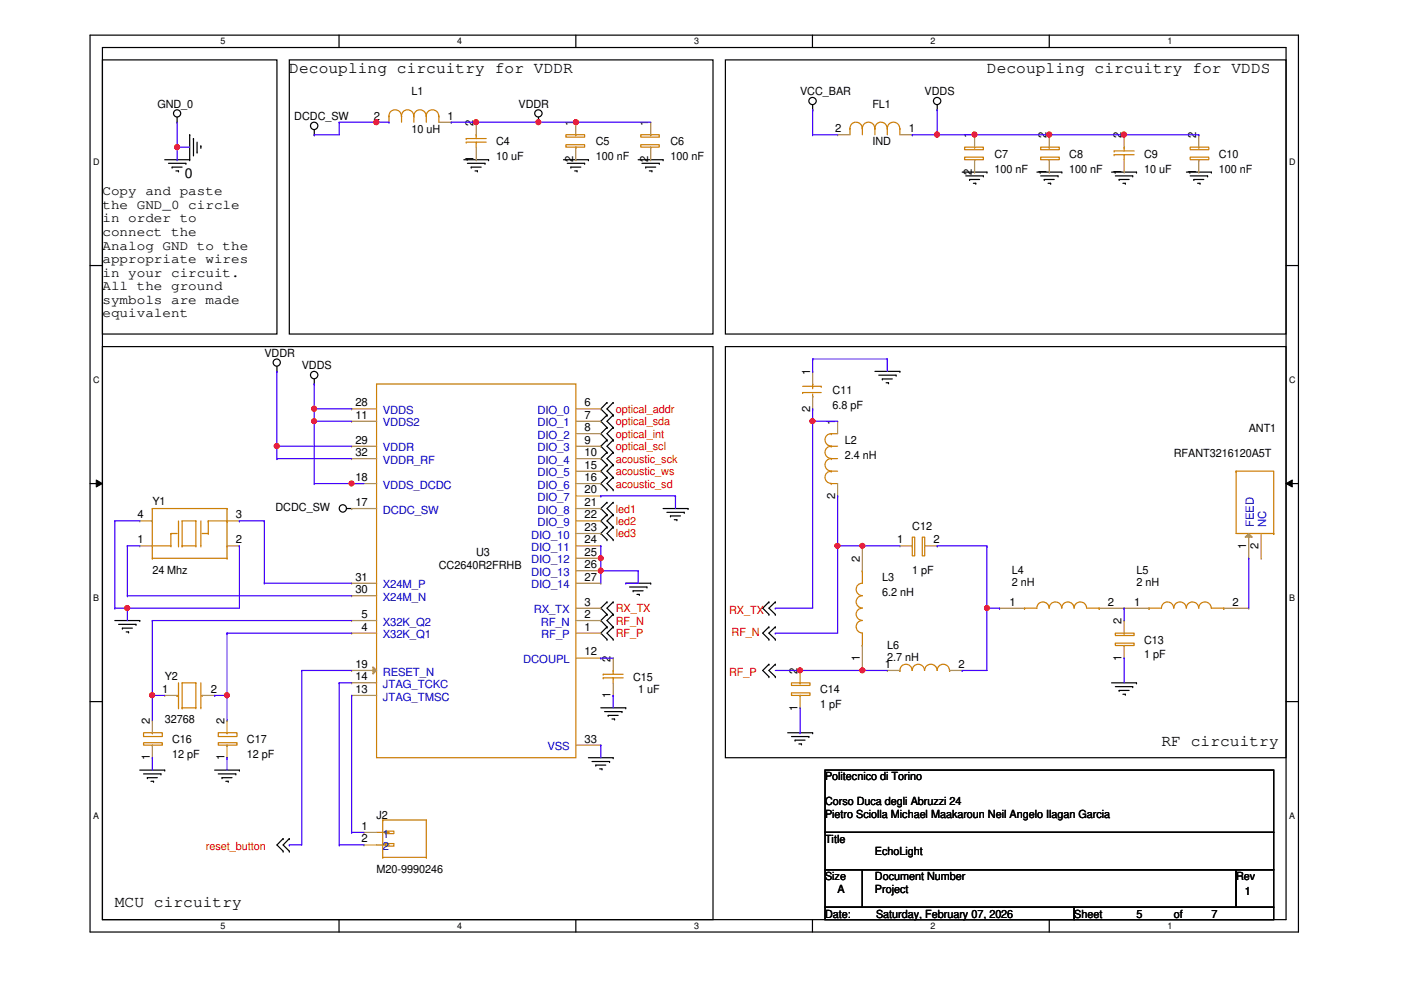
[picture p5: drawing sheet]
<svg xmlns="http://www.w3.org/2000/svg" width="297mm" height="210mm" viewBox="0 0 297 210" stroke-linecap="round" stroke-linejoin="round" font-family="sans-serif">
<path d="M19.1 7.5h256.2v190.1h-256.2zM21.7 10.1h251v184.9h-251z" fill="none" stroke="#000" stroke-width=".25"/>
<g fill="#fff">
<path d="M46.8 7.7h1v2.1h-1z"/>
<path d="M46.8 195.2h1v2.2h-1z"/>
</g>
<path d="M71.9 7.5v2.6M71.9 195v2.6" fill="none" stroke="#000" stroke-width=".25"/>
<g fill="#fff">
<path d="M96.9 7.7h1.1v2.1h-1.1z"/>
<path d="M96.9 195.2h1.1v2.2h-1.1z"/>
</g>
<path d="M122.1 7.5v2.6M122.1 195v2.6" fill="none" stroke="#000" stroke-width=".25"/>
<g fill="#fff">
<path d="M147.2 7.7h1v2.1h-1z"/>
<path d="M147.2 195.2h1v2.2h-1z"/>
</g>
<path d="M172.3 7.5v2.6M172.3 195v2.6" fill="none" stroke="#000" stroke-width=".25"/>
<g fill="#fff">
<path d="M197.3 7.7h1v2.1h-1z"/>
<path d="M197.3 195.2h1v2.2h-1z"/>
</g>
<path d="M222.5 7.5v2.6M222.5 195v2.6" fill="none" stroke="#000" stroke-width=".25"/>
<g fill="#fff">
<path d="M247.5 7.7h1v2.1h-1z"/>
<path d="M247.5 195.2h1v2.2h-1z"/>
<path d="M19.8 33.2h1.3v2.1h-1.3z"/>
<path d="M273.3 33.2h1.4v2.1h-1.4z"/>
<path d="M19.8 79.4h1.3v2.1h-1.3z"/>
<path d="M273.3 79.4h1.4v2.1h-1.4z"/>
</g>
<path d="M19.1 56.3h2.6M272.7 56.3h2.6" fill="none" stroke="#000" stroke-width=".25"/>
<g fill="#fff">
<path d="M19.8 125.6h1.2v2.2h-1.2z"/>
<path d="M273.3 125.6h1.3v2.2h-1.3z"/>
</g>
<path d="M19.1 102.5h2.6M272.7 102.5h2.6" fill="none" stroke="#000" stroke-width=".25"/>
<path d="M20.4 101.8l1.3 .7-1.3 .8zM272.7 102.5l1.3-.7v1.5z" fill="#000"/>
<path d="M20.4 101.8l1.3 .7-1.3 .8zM272.7 102.5l1.3-.7v1.5z" fill="none" stroke="#000" stroke-width=".21"/>
<g fill="#fff">
<path d="M19.8 171.9h1.2v2.1h-1.2z"/>
<path d="M273.3 171.9h1.3v2.1h-1.3z"/>
</g>
<g fill="none" stroke="#000" stroke-width=".25">
<path d="M21.7 12.7h37v58.1h-37zM61.3 12.7h89.9v58.1h-89.9zM153.8 12.7h118.9v58.1h-118.9zM34.9 33.9h5.3M35.7 34.6h3.7M36.5 35.4h.1M36.5 35.4h2.1M37.3 36.2h.5M37.5 25.9h.1M37.5 24.8v1.1M37.8 36.2h.1M39.4 34.6h.1"/>
<path d="M40.2 33.9h.1M40.2 28.6h.1M40.2 28.6v5.3M41 29.4h.1M41 29.4v3.7M41.8 32.3h.1M41.8 30.1v2.2M42.6 30.9h.1M42.6 30.9v.6M66.6 28.6h.1M66.6 27.5v1.1M98.3 33.9h5.3"/>
<path d="M99.1 34.6h3.7M99.9 35.4h.1M99.9 35.4h2.1M100.7 36.2h.5M101.2 36.2h.1M102.8 34.6h.1M103.6 33.9h.1M114.2 25.9h.1M114.2 24.8v1.1M119.5 33.9h5.3M120.3 34.6h3.7M121 35.4h.1"/>
<path d="M121 35.4h2.1M121.8 36.2h.5M122.3 36.2h.1M124 34.6h.1M124.8 33.9h.1M135.3 33.9h5.3M136.1 34.6h3.7M136.9 35.4h.1M136.9 35.4h2.1M137.7 36.2h.5M138.2 36.2h.1M139.8 34.6h.1"/>
<path d="M140.6 33.9h.1M172.3 23.3h.1M172.3 22.2v1.1M198.7 23.3h.1M198.7 22.2v1.1M204 36.5h5.3M204.8 37.3h3.7M205.6 38.1h.1M205.6 38.1h2.1M206.4 38.9h.5M206.9 38.9h.1M208.5 37.3h.1"/>
<path d="M209.3 36.5h.1M219.8 36.5h5.3M220.6 37.3h3.7M221.4 38.1h.1M221.4 38.1h2.1M222.2 38.9h.6M222.8 38.9h.1M224.3 37.3h.1M225.1 36.5h.1M235.7 36.5h5.3M236.5 37.3h3.7M237.3 38.1h.1"/>
<path d="M237.3 38.1h2.1M238.1 38.9h.5M238.6 38.9h.1M240.2 37.3h.1M241 36.5h.1M251.5 36.5h5.3M252.3 37.3h3.7M253.1 38.1h.1M253.1 38.1h2.1M253.9 38.9h.5M254.4 38.9h.1M256 37.3h.1"/>
<path d="M256.8 36.5h.1M21.7 73.5h129.5v121.5h-129.5zM58.7 78.7h.1M58.7 77.7v1M153.8 73.5h118.9v87.2h-118.9zM185.5 78.7h5.3M186.3 79.5h3.7M190 79.5h.1M190.8 78.7h.1M66.6 81.4h.1M66.6 80.3v1.1M128.7 95.9h.1"/>
<path d="M128.7 98.6h.1M128.7 93.3h.1M128.7 88h.1M128.7 90.6h.1M128.7 85.3h.1M128.7 95.9l-1.3 1.3 1.3 1.4M128.7 98.6l-1.3 1.3 1.3 1.3M128.7 93.3l-1.3 1.3 1.3 1.3M128.7 88l-1.3 1.3 1.3 1.3M128.7 90.6l-1.3 1.3 1.3 1.4M128.7 85.3l-1.3 1.4 1.3 1.3M130 98.6h.1"/>
<path d="M130 95.9h.1M130 93.3h.1M130 90.6h.1M130 88h.1M130 85.3h.1M130 95.9l-1.3 1.3 1.3 1.4M130 98.6l-1.3 1.3 1.3 1.3M130 93.3l-1.3 1.3 1.3 1.3M130 88l-1.3 1.3 1.3 1.3M130 90.6l-1.3 1.3 1.3 1.4M130 85.3l-1.3 1.4 1.3 1.3M187.1 80.3h.1"/>
<path d="M187.1 80.3h2.1M187.9 81.2h.5M188.4 81.2h.1M73.5 107.8h1M74.5 107.8h.1M128.7 101.2h.1M128.7 103.8h.1M128.7 106.5h.1M128.7 109.1h.1M128.7 111.8h.1M128.7 114.4h.1M128.7 101.2l-1.3 1.3 1.3 1.3"/>
<path d="M128.7 106.5l-1.3 1.3 1.3 1.3M128.7 109.1l-1.3 1.3 1.3 1.4M128.7 111.8l-1.3 1.3 1.3 1.3M130 103.8h.1M130 101.2h.1M130 109.1h.1M130 106.5h.1M130 111.8h.1M130 114.4h.1M130 101.2l-1.3 1.3 1.3 1.3M130 106.5l-1.3 1.3 1.3 1.3M130 109.1l-1.3 1.3 1.3 1.4"/>
<path d="M130 111.8l-1.3 1.3 1.3 1.3M140.6 107.8h5.3M141.4 108.6h3.7M142.2 109.4h.1M142.2 109.4h2.1M143 110.2h.5M143.5 110.2h.1M145.1 108.6h.1M145.9 107.8h.1M24.3 131.6h5.3M25.1 132.4h3.7M26 133.2h.1"/>
<path d="M26 133.2h2.1M26.8 134h.5M27.3 134h.1M28.8 132.4h.1M29.6 131.6h.1M128.7 127.6h.1M128.7 130.3h.1M128.7 132.9h.1M128.7 135.6h.1M128.7 127.6l-1.3 1.3 1.3 1.4M128.7 130.3l-1.3 1.3 1.3 1.3M128.7 132.9l-1.3 1.3 1.3 1.4"/>
<path d="M130 130.3h.1M130 127.6h.1M130 132.9h.1M130 135.6h.1M130 127.6l-1.3 1.3 1.3 1.4M130 130.3l-1.3 1.3 1.3 1.3M130 132.9l-1.3 1.3 1.3 1.4M132.7 123.7h5.3M133.5 124.5h3.7M134.2 125.3h.1M134.2 125.3h2.2M135 126h.6"/>
<path d="M135.6 126h.1M137.2 124.5h.1M138 123.7h.1M163 127.6h.1M163 130.3h.1M163 132.9h.1M163 135.6h.1M163 127.6l-1.3 1.3 1.3 1.4M163 132.9l-1.3 1.3 1.3 1.4M164.4 127.6h.1M164.4 130.3h.1M164.4 132.9h.1"/>
<path d="M164.4 135.6h.1M164.4 127.6l-1.4 1.3 1.4 1.4M164.4 132.9l-1.4 1.3 1.4 1.4M19.1 148.8h2.6M127.4 150.1h5.3M128.2 150.9h3.7M128.9 151.7h.1M128.9 151.7h2.2M129.8 152.4h.5M130.3 152.4h.1M131.9 150.9h.1M132.7 150.1h.1"/>
<path d="M163 140.8h.1M163 143.5h.1M163 140.8l-1.3 1.4 1.3 1.3M164.4 140.8h.1M164.4 143.5h.1M164.4 140.8l-1.4 1.4 1.4 1.3M167 155.4h5.3M167.8 156.2h3.7M168.6 156.9h.1M168.6 156.9h2.1M169.4 157.7h.5M169.9 157.7h.1"/>
<path d="M171.5 156.2h.1M172.3 155.4h.1M235.7 144.8h5.3M236.5 145.6h3.7M237.3 146.4h.1M237.3 146.4h2.1M238.1 147.2h.5M238.6 147.2h.1M240.2 145.6h.1M241 144.8h.1M272.7 148.8h2.6M29.6 163.3h5.3"/>
<path d="M30.4 164.1h3.7M31.2 164.9h.1M31.2 164.9h2.2M32 165.6h.6M32.6 165.6h.1M34.1 164.1h.1M34.9 163.3h.1M45.5 163.3h5.3M46.3 164.1h3.7M47.1 164.9h.1M47.1 164.9h2.1M47.9 165.6h.5"/>
<path d="M48.4 165.6h.1M50 164.1h.1M50.8 163.3h.1M60 177.8h.1M60 177.8l-1.3 1.4 1.3 1.3M61.3 177.8h.1M61.3 177.8l-1.3 1.4 1.3 1.3M124.8 160.7h5.2M125.5 161.5h3.7M126.3 162.2h.1M126.3 162.2h2.1M127.1 163h.5"/>
<path d="M127.6 163h.1M129.2 161.5h.1M130 160.7h.1M174.9 163.3h95.1v13.2h-95.1zM174.9 176.5h95.1v7.9h-95.1zM60 180.5h.1M61.3 180.5h.1M174.9 184.4h7.9v8h-7.9zM174.9 192.4h52.9v2.6h-52.9zM182.8 184.4h79.3v8h-79.3zM227.8 192.4h42.2v2.6h-42.2zM262.1 184.4h7.9v8h-7.9z"/>
<circle cx="37.6" cy="24" r=".76"/>
<circle cx="66.6" cy="26.7" r=".78"/>
<circle cx="114.2" cy="24" r=".77"/>
<circle cx="172.3" cy="21.4" r=".77"/>
<circle cx="198.7" cy="21.4" r=".77"/>
<circle cx="58.7" cy="76.9" r=".76"/>
<circle cx="66.6" cy="79.5" r=".78"/>
<circle cx="72.7" cy="107.8" r=".77"/>
</g>
<g fill="none" stroke="#cc8006" stroke-width=".25">
<path d="M82.5 24.6a1.31 1.31 0 0 1 1.3-1.3 1.31 1.31 0 0 1 1.3 1.3M82.5 24.6h.1M82.5 24.6v1.3M85.1 24.6a1.29 1.29 0 0 1 1.3-1.3 1.29 1.29 0 0 1 1.3 1.3M85.1 24.6h.1M85.1 24.6v1.3M87.8 24.6h.1M87.8 24.6a1.29 1.29 0 0 1 1.2-1.3 1.29 1.29 0 0 1 1.3 1.3M87.8 24.6v1.3M90.4 24.6a1.31 1.31 0 0 1 1.3-1.3 1.31 1.31 0 0 1 1.3 1.3M90.4 24.6h.1M90.4 24.6v1.3"/>
<path d="M93 24.6h.1M93 24.6v1.3M98.8 30.1h.1M98.8 29.4h.1M98.8 30.1h4.3M98.8 29.4h4.3M101 28.6h.1M101 30.1h.1M101 28.6v.8M101 30.1v1.1M120 28.6h4v.5h-4zM120 30.7h4v.5h-4z"/>
<path d="M122.1 31.2h.1M122.1 28.6h.1M180.2 27.3h.1M180.2 27.3v1.3M182.8 27.2a1.29 1.29 0 0 0-1.3-1.3 1.29 1.29 0 0 0-1.3 1.4M182.8 27.3h.1M182.8 27.3v1.3M185.5 27.2a1.31 1.31 0 0 0-1.4-1.3 1.31 1.31 0 0 0-1.3 1.4M185.5 27.3h.1M185.5 27.3v1.3M188.1 27.2a1.29 1.29 0 0 0-1.3-1.3 1.29 1.29 0 0 0-1.3 1.4M188.1 27.3h.1"/>
<path d="M188.1 27.3v1.3M190.8 27.2a1.31 1.31 0 0 0-1.4-1.3 1.31 1.31 0 0 0-1.3 1.4M190.8 27.3h.1M190.8 27.3v1.3M204.5 31.2h4v.5h-4zM204.5 33.3h4v.6h-4zM206.6 33.9h.1M206.6 31.2h.1M220.6 33.3h4v.6h-4zM220.6 31.2h4v.5h-4zM222.5 31.2h.1M222.5 33.9h.1"/>
<path d="M236.2 32.8h.1M236.2 32h.1M236.2 32.8h4.3M236.2 32h4.3M238.3 31.2h.1M238.3 32.8h.1M238.3 31.2v.8M238.3 32.8v1.1M252.3 33.3h4v.6h-4zM252.3 31.2h4v.5h-4zM254.2 31.2h.1M254.2 33.9h.1"/>
<path d="M176.2 97.2a1.31 1.31 0 0 0-1.3 1.4 1.31 1.31 0 0 0 1.3 1.3M176.2 99.9h.1M176.2 97.2h.1M176.2 91.9h.1M176.2 99.9a1.29 1.29 0 0 0-1.3 1.3 1.29 1.29 0 0 0 1.3 1.3M176.2 94.6a1.29 1.29 0 0 0-1.3 1.3 1.29 1.29 0 0 0 1.3 1.3M176.2 91.9a1.31 1.31 0 0 0-1.3 1.4 1.31 1.31 0 0 0 1.3 1.3M176.2 94.6h.1M176.2 99.9h1.4M176.2 97.2h1.4M176.2 91.9h1.4M176.2 94.6h1.4"/>
<path d="M262.1 99.9h.1M262.1 99.9v13.2h7.9M262.1 99.9h7.9v13.2M32.3 115.7h.1M32.3 118.4h.1M32.3 107.8h.1M32.3 110.4h.1M32.3 115.7h3.9M32.3 107.8v10.6M32.3 118.4h15.8M32.3 107.8h15.8M36.2 113.1h.1"/>
<path d="M36.2 115.7h.1M36.2 113.1h1.3M36.2 113.1v2.6M37.8 115.7h.1M37.8 110.4v5.3M38.6 115.7h.1M38.6 115.7h2.9M41.5 110.4h.1M41.5 115.7h.1M41.5 110.4h-2.9v5.3M41.5 110.4v5.3M42.6 115.7h.1"/>
<path d="M42.6 110.4v5.3M42.8 113.1h1.4M44.2 113.1h.1M44.2 110.4h.1M44.2 110.4h3.9M44.2 110.4v2.7M48.1 118.4h.1M48.1 110.4h.1M48.1 107.8h.1M48.1 115.7h.1M48.1 107.8v10.6M176.2 102.5h.1"/>
<path d="M176.2 102.5h1.4M270 113.1h.1M182.8 136.9h.1M182.8 121h.1M182.8 131.6a1.31 1.31 0 0 0-1.3 1.3 1.31 1.31 0 0 0 1.3 1.3M182.8 128.9a1.29 1.29 0 0 0-1.3 1.3 1.29 1.29 0 0 0 1.3 1.3M182.8 126.3a1.29 1.29 0 0 0-1.3 1.3 1.29 1.29 0 0 0 1.3 1.3M182.8 121v2.7a1.31 1.31 0 0 0-1.3 1.3 1.31 1.31 0 0 0 1.3 1.3M182.8 134.2v2.7M217.2 128.9h.1M217.2 128.9h2.6a1.29 1.29 0 0 1 1.3-1.3 1.29 1.29 0 0 1 1.3 1.3M222.5 128.9a1.31 1.31 0 0 1 1.3-1.3 1.31 1.31 0 0 1 1.3 1.3 1.31 1.31 0 0 1 1.3-1.3 1.31 1.31 0 0 1 1.3 1.3"/>
<path d="M227.8 128.9a1.31 1.31 0 0 1 1.3-1.3 1.31 1.31 0 0 1 1.3 1.3M230.4 128.9h2.6M233 128.9h.1M236.5 136.4h4v.5h-4zM236.5 134.2h4v.5h-4zM238.3 134.2h.1M238.3 136.9h.1M243.6 128.9h.1M243.6 128.9h2.7a1.29 1.29 0 0 1 1.2-1.3 1.29 1.29 0 0 1 1.3 1.3 1.33 1.33 0 0 1 1.4-1.3 1.33 1.33 0 0 1 1.3 1.3M251.5 128.9a1.29 1.29 0 0 1 1.3-1.3 1.29 1.29 0 0 1 1.3 1.3M254.2 128.9a1.31 1.31 0 0 1 1.3-1.3 1.31 1.31 0 0 1 1.3 1.3M256.8 128.9h2.7"/>
<path d="M259.5 128.9h.1M30.4 157.5h4v.5h-4zM30.4 155.4h4v.8h-4zM32.3 155.4h.1M32.3 158h.1M37.5 147.4h.1M37.8 150.1h.1M37.8 144.8v5.3M38.6 150.1h.1M38.6 150.1h2.9M41.5 144.8h.1M41.5 150.1h.1"/>
<path d="M41.5 144.8v5.3M41.5 144.8h-2.9v5.3M42.6 150.1h.1M42.6 144.8v5.3M42.8 147.4h.1M167.8 146.9h3.9v.5h-3.9zM167.8 144.8h3.9v.5h-3.9zM169.6 144.8h.1M169.6 147.4h.1M190.8 142.2h.1M190.8 142.2a1.29 1.29 0 0 1 1.3-1.4 1.29 1.29 0 0 1 1.3 1.4M193.4 142.2a1.29 1.29 0 0 1 1.3-1.4 1.29 1.29 0 0 1 1.3 1.4"/>
<path d="M196 142.2a1.31 1.31 0 0 1 1.4-1.4 1.31 1.31 0 0 1 1.3 1.4M198.7 142.2a1.29 1.29 0 0 1 1.3-1.4 1.29 1.29 0 0 1 1.3 1.4M201.3 142.2h.1M79.8 176.5h2.7M79.8 179.2h2.7M81.2 173.9h.1M81.2 173.9h9.2M81.2 173.9v7.9M81.7 176.2h1.8v.5h-1.8zM81.7 178.9h1.8v.5h-1.8zM82.5 176.5h.1M82.5 179.2h.1"/>
<path d="M90.4 173.9h.1M90.4 173.9v7.9M81.2 181.8h.1M81.2 181.8h9.2M90.4 181.8h.1"/>
</g>
<g fill="none" stroke="#a84" stroke-width=".25">
<path d="M79.8 25.9h.1M79.8 25.9h2.7M93 25.9h2.7M95.7 25.9h.1M101 33.9h.1M101 25.9h.1M101 25.9v2.7M101 31.2v2.7M122.1 25.9h.1M122.1 33.9h.1M122.1 25.9v2.7M122.1 31.2v2.7"/>
<path d="M177.6 28.6h.1M177.6 28.6h2.6M190.8 28.6h2.6M193.4 28.6h.1M206.6 28.6h.1M206.6 36.5h.1M206.6 28.6v2.6M206.6 33.9v2.6M222.5 36.5h.1M222.5 28.6h.1M222.5 28.6v2.6M222.5 33.9v2.6"/>
<path d="M238.3 36.5h.1M238.3 28.6h.1M238.3 28.6v2.6M238.3 33.9v2.6M254.2 36.5h.1M254.2 28.6h.1M254.2 28.6v2.6M254.2 33.9v2.6M177.6 89.3h.1M177.6 89.3v2.6M29.6 115.7h.1M29.6 110.4h.1"/>
<path d="M29.6 115.7h2.7M29.6 110.4h2.7M48.1 115.7h2.7M48.1 110.4h2.7M50.8 115.7h.1M50.8 110.4h.1M177.6 105.2h.1M177.6 102.5v2.7M182.8 115.7h.1M182.8 115.7v5.3M182.8 136.9v5.3M211.9 128.9h.1"/>
<path d="M211.9 128.9h5.3M233 128.9h10.6M238.3 128.9h.1M238.3 139.5h.1M238.3 131.6h.1M238.3 131.6v2.6M238.3 136.9v2.6M259.5 128.9h5.3M264.8 128.9h.1M32.3 152.7h.1M32.3 152.7v2.7M32.3 158v2.7"/>
<path d="M34.9 147.4h.1M34.9 147.4h2.6M42.8 147.4h2.7M45.5 147.4h.1M169.6 150.1h.1M169.6 142.2h.1M169.6 142.2v2.6M169.6 147.4v2.7M182.8 142.2h.1M188.1 142.2h.1M188.1 142.2h2.7M201.3 142.2h2.7"/>
<path d="M204 142.2h.1M32.3 160.7h.1M77.2 176.5h.1M77.2 179.2h.1M77.2 176.5h2.6M77.2 179.2h2.6"/>
</g>
<path d="M264.8 113.1l.7 .8h-1.5z" fill="#a84"/>
<g fill="none" stroke="#a84" stroke-width=".25">
<path d="M138 25.9h.1M138 33.9h.1M138 25.9v2.7M138 31.2v2.7M74.5 89.3h.1M74.5 89.3h5.3M122.1 86.7h5.3M122.1 89.3h5.3M122.1 91.9h5.3M122.1 94.6h5.3M122.1 97.2h5.3M122.1 99.9h5.3"/>
<path d="M127.4 86.7h.1M127.4 89.3h.1M127.4 91.9h.1M127.4 94.6h.1M127.4 97.2h.1M127.4 99.9h.1M74.5 107.8h.1M74.5 102.5h.1M74.5 102.5h5.3M74.5 107.8h5.3M122.1 102.5h5.3M127.4 102.5h.1"/>
<path d="M190.8 115.7h.1M190.8 115.7h2.6M196 115.7h2.7M198.7 115.7h.1M264.8 113.1l.7 .8h-1.5zM264.8 118.4h.1M264.8 113.1v5.3M267.4 118.4h.1M267.4 113.1v5.3M74.5 134.2h.1M74.5 131.6h.1M74.5 134.2h5.3"/>
<path d="M74.5 131.6h5.3M122.1 134.2h5.3M122.1 131.6h5.3M122.1 128.9h5.3M122.1 139.5h5.3M127.4 134.2h.1M127.4 131.6h.1M127.4 128.9h.1M127.4 139.5h.1M130 139.5h.1M130 139.5v2.7M48.1 152.7h.1"/>
<path d="M48.1 152.7v2.7M48.1 158v2.7M74.5 147.4h.1M74.5 144.8h.1M74.5 147.4h5.3M74.5 144.8h5.3M130 147.4h.1M130 144.8v2.6M48.1 160.7h.1"/>
</g>
<g fill="none" stroke="#cc8006" stroke-width=".25">
<path d="M135.8 28.6h4v.5h-4zM135.8 30.7h4v.5h-4zM138 31.2h.1M138 28.6h.1M79.8 81.4h42.3v79.3h-42.3zM193.4 113.9h.5v4h-.5zM193.4 115.7h.1M195.5 113.9h.5v4h-.5zM196 115.7h.1M46.3 157.5h3.9v.5h-3.9zM46.3 155.4h3.9v.8h-3.9zM48.1 155.4h.1"/>
<path d="M48.1 158h.1M127.9 143.7h.1M127.9 143h.1M127.9 143.7h4.2M127.9 143h4.2M130 142.2h.1M130 143.7h.1M130 142.2v.8M130 143.7v1.1"/>
</g>
<path d="M79.1 141.4l.7 .8-.7 .7z" fill="#a84"/>
<g fill="none" stroke="#a84" stroke-width=".25">
<path d="M172.3 78.7h.1M172.3 78.7v2.7M74.5 86.7h.1M74.5 94.6h.1M74.5 97.2h.1M74.5 86.7h5.3M74.5 94.6h5.3M74.5 97.2h5.3M172.3 86.7h.1M172.3 84v2.7M122.1 105.2h5.3M122.1 107.8h5.3"/>
<path d="M122.1 110.4h5.3M122.1 113.1h5.3M122.1 115.7h5.3M122.1 118.4h5.3M127.4 105.2h.1M127.4 107.8h.1M127.4 110.4h.1M127.4 113.1h.1M127.4 115.7h.1M127.4 118.4h.1M74.5 126.3h.1M74.5 123.7h.1"/>
<path d="M74.5 123.7h5.3M74.5 126.3h5.3M122.1 121h5.3M122.1 123.7h5.3M127.4 121h.1M127.4 123.7h.1M74.5 142.2h.1M74.5 142.2h5.3M79.1 141.4l.7 .8-.7 .7zM122.1 158h5.3M127.4 158h.1"/>
</g>
<path d="M170.2 83.2h.1M170.2 83.2h3.9M170.2 81.9h3.9M172.3 82.2h.1M172.3 84h.1M172.3 81.4h.1M172.3 81.4v.8M172.3 83.5v.5M174.1 81.9h.1" fill="none" stroke="#cc8006" stroke-width=".25"/>
<path d="M37.5 31.2h.1M37.5 25.9v5.3M58.7 78.7h.1M58.7 78.7v15.9" fill="none" stroke="#4200ff" stroke-width=".25"/>
<circle cx="58.7" cy="94.6" r=".51" fill="#f00"/>
<circle cx="58.7" cy="94.6" r=".51" fill="none" stroke="#f00" stroke-width=".25"/>
<path d="M66.6 81.4h.1M66.6 86.7h.1M66.6 81.4v7.9M66.6 86.7h7.9" fill="none" stroke="#4200ff" stroke-width=".25"/>
<circle cx="66.6" cy="86.7" r=".51" fill="#f00"/>
<circle cx="66.6" cy="86.7" r=".51" fill="none" stroke="#f00" stroke-width=".25"/>
<path d="M66.6 89.3h.1M66.6 89.3h7.9" fill="none" stroke="#4200ff" stroke-width=".25"/>
<circle cx="66.6" cy="89.3" r=".5" fill="#f00"/>
<circle cx="66.6" cy="89.3" r=".5" fill="none" stroke="#f00" stroke-width=".25"/>
<path d="M172.3 76.1h.1M172.3 76.1h15.8M58.7 94.6h.1M58.7 94.6h15.8M172.3 86.7h.1M172.3 86.7v2.6M177.6 115.7h.1M177.6 115.7h5.2" fill="none" stroke="#4200ff" stroke-width=".25"/>
<circle cx="182.8" cy="115.7" r=".5" fill="#f00"/>
<circle cx="182.8" cy="115.7" r=".5" fill="none" stroke="#f00" stroke-width=".25"/>
<path d="M177.6 115.7h.1M177.6 115.7v18.5" fill="none" stroke="#4200ff" stroke-width=".25"/>
<circle cx="177.6" cy="115.7" r=".5" fill="#f00"/>
<circle cx="177.6" cy="115.7" r=".5" fill="none" stroke="#f00" stroke-width=".25"/>
<path d="M198.7 115.7h.1M198.7 115.7h10.6M209.3 115.7h.1M209.3 115.7v13.2" fill="none" stroke="#4200ff" stroke-width=".25"/>
<circle cx="209.3" cy="128.9" r=".5" fill="#f00"/>
<circle cx="209.3" cy="128.9" r=".5" fill="none" stroke="#f00" stroke-width=".25"/>
<path d="M127.4 139.5h.1M127.4 139.5h2.6M238.3 139.5h.1M238.3 139.5v5.3M32.3 147.4h.1M32.3 147.4v5.3M127.4 158h.1M127.4 158v2.7M130 147.4h.1M130 147.4v2.7M204 142.2h.1M204 142.2h5.3" fill="none" stroke="#4200ff" stroke-width=".25"/>
<circle cx="32.3" cy="147.4" r=".51" fill="#f00"/>
<circle cx="32.3" cy="147.4" r=".51" fill="none" stroke="#f00" stroke-width=".25"/>
<path d="M32.3 147.4h.1M32.3 147.4h2.6M45.5 147.4h.1M45.5 147.4h2.6M48.1 147.4h.1M48.1 147.4v5.3" fill="none" stroke="#4200ff" stroke-width=".25"/>
<circle cx="48.1" cy="147.4" r=".5" fill="#f00"/>
<circle cx="48.1" cy="147.4" r=".5" fill="none" stroke="#f00" stroke-width=".25"/>
<g fill="none" stroke="#4200ff" stroke-width=".25">
<path d="M172.3 23.3h.1M172.3 28.6h.1M172.3 23.3v5.3M172.3 28.6h5.3M193.4 28.6h.1M198.7 23.3h.1M198.7 23.3v5.3h-5.3M24.3 110.4h.1M24.3 110.4h5.3M24.3 110.4v18.5M27 115.7h.1M27 115.7h2.6"/>
<path d="M50.8 110.4h.1M50.8 110.4h5.2M32.3 160.7h.1M32.3 160.7v2.6M48.1 160.7h.1M48.1 160.7v2.6"/>
</g>
<circle cx="198.7" cy="28.5" r=".51" fill="#f00"/>
<circle cx="198.7" cy="28.5" r=".51" fill="none" stroke="#f00" stroke-width=".25"/>
<path d="M198.7 28.6h.1M198.7 28.6h23.8M206.6 28.6h.1" fill="none" stroke="#4200ff" stroke-width=".25"/>
<circle cx="222.5" cy="28.5" r=".51" fill="#f00"/>
<circle cx="222.5" cy="28.5" r=".51" fill="none" stroke="#f00" stroke-width=".25"/>
<circle cx="206.6" cy="28.5" r=".5" fill="#f00"/>
<circle cx="206.6" cy="28.5" r=".5" fill="none" stroke="#f00" stroke-width=".25"/>
<path d="M37.5 31.2h.1M37.5 33.9h.1M37.5 31.2h2.7M37.5 31.2v2.7M222.5 28.6h15.8M238.3 28.6h.1" fill="none" stroke="#4200ff" stroke-width=".25"/>
<circle cx="37.5" cy="31.2" r=".51" fill="#f00"/>
<circle cx="37.5" cy="31.2" r=".51" fill="none" stroke="#f00" stroke-width=".25"/>
<path d="M95.7 25.9h.1M95.7 25.9h5.3M122.1 25.9h.1M122.1 25.9h15.9" fill="none" stroke="#4200ff" stroke-width=".25"/>
<circle cx="100.9" cy="25.9" r=".5" fill="#f00"/>
<circle cx="100.9" cy="25.9" r=".5" fill="none" stroke="#f00" stroke-width=".25"/>
<path d="M114.2 25.9h.1M114.2 25.9h7.9" fill="none" stroke="#4200ff" stroke-width=".25"/>
<circle cx="122.1" cy="25.9" r=".51" fill="#f00"/>
<circle cx="122.1" cy="25.9" r=".51" fill="none" stroke="#f00" stroke-width=".25"/>
<circle cx="114.1" cy="25.9" r=".5" fill="#f00"/>
<circle cx="114.1" cy="25.9" r=".5" fill="none" stroke="#f00" stroke-width=".25"/>
<g fill="none" stroke="#4200ff" stroke-width=".25">
<path d="M66.6 28.6h.1M66.6 28.6h5.3M27 115.7h.1M27 115.7v10.6M50.8 115.7h.1M50.8 115.7v13.2h-26.5M56 110.4h.1M56 110.4v13.3M24.3 128.9h.1M27 126.3h.1M27 128.9h.1M27 128.9v2.7"/>
<path d="M27 126.3h47.5M32.3 131.6h.1M32.3 131.6v15.8M48.1 134.2h.1M48.1 134.2v13.2M56 123.7h.1M56 123.7h18.5M238.3 128.9h.1M238.3 128.9v2.7"/>
</g>
<circle cx="27" cy="128.9" r=".5" fill="#f00"/>
<circle cx="27" cy="128.9" r=".5" fill="none" stroke="#f00" stroke-width=".25"/>
<g fill="none" stroke="#4200ff" stroke-width=".25">
<path d="M58.7 94.6h.1M58.7 97.2h.1M58.7 94.6v2.6M58.7 97.2h15.8M66.6 89.3h.1M66.6 89.3v13.2M66.6 102.5h.1M66.6 102.5h10.6M74.5 102.5h.1M32.3 131.6h.1M32.3 131.6h42.2M48.1 134.2h.1"/>
<path d="M48.1 134.2h26.4M64 142.2h.1M64 142.2v37h-2.7M64 142.2h10.5M71.9 144.8h.1M71.9 144.8v34.4M71.9 144.8h2.6M74.5 147.4h.1M74.5 147.4v29.1M61.3 179.2h.1M71.9 179.2h.1M71.9 179.2h5.3"/>
<path d="M74.5 176.5h.1M74.5 176.5h2.7"/>
</g>
<circle cx="74.5" cy="102.5" r=".49" fill="#f00"/>
<circle cx="74.5" cy="102.5" r=".49" fill="none" stroke="#f00" stroke-width=".25"/>
<path d="M71.9 25.9h.1M71.9 25.9v2.7M71.9 25.9h7.9M79.8 25.9h.1" fill="none" stroke="#4200ff" stroke-width=".25"/>
<circle cx="79.8" cy="25.9" r=".51" fill="#f00"/>
<circle cx="79.8" cy="25.9" r=".51" fill="none" stroke="#f00" stroke-width=".25"/>
<path d="M127.4 105.2h.1M127.4 115.7h.1M127.4 105.2h15.8M127.4 115.7v2.7M143.2 105.2h.1M143.2 105.2v2.6" fill="none" stroke="#4200ff" stroke-width=".25"/>
<circle cx="127.3" cy="118.4" r=".5" fill="#f00"/>
<circle cx="127.3" cy="118.4" r=".5" fill="none" stroke="#f00" stroke-width=".25"/>
<path d="M127.4 118.4h.1M127.4 118.4v2.6" fill="none" stroke="#4200ff" stroke-width=".25"/>
<circle cx="127.3" cy="121" r=".5" fill="#f00"/>
<circle cx="127.3" cy="121" r=".5" fill="none" stroke="#f00" stroke-width=".25"/>
<path d="M172.3 89.3h.1M172.3 89.3h5.3M172.3 89.3v39.6M127.4 121h.1M127.4 121v2.7M127.4 121h7.9M132.7 123.7h.1M135.3 121h.1M135.3 121v2.7h-2.6" fill="none" stroke="#4200ff" stroke-width=".25"/>
<circle cx="172.3" cy="89.3" r=".5" fill="#f00"/>
<circle cx="172.3" cy="89.3" r=".5" fill="none" stroke="#f00" stroke-width=".25"/>
<g fill="none" stroke="#4200ff" stroke-width=".25">
<path d="M101 25.9h.1M101 25.9h13.2M238.3 28.6h15.9M254.2 28.6h.1M177.6 105.2h.1M177.6 105.2v10.5M182.8 115.7h.1M182.8 115.7h8M264.8 118.4h.1M264.8 118.4v10.5M209.3 128.9h.1M209.3 128.9h2.6"/>
<path d="M209.3 128.9v13.3M211.9 128.9h.1M164.4 142.2h5.2M169.6 142.2h.1M182.8 142.2h.1M182.8 142.2h5.3"/>
</g>
<circle cx="238.3" cy="28.5" r=".51" fill="#f00"/>
<circle cx="238.3" cy="28.5" r=".51" fill="none" stroke="#f00" stroke-width=".25"/>
<g fill="none" stroke="#4200ff" stroke-width=".25">
<path d="M79.8 25.9h2.7M82.5 25.9h.1M172.3 78.7h.1M172.3 76.1v2.6M188.1 76.1h.1M188.1 76.1v2.6M164.4 128.9h.1M164.4 134.2h.1M164.4 128.9h7.9M164.4 134.2h13.2M169.6 155.4h.1M169.6 150.1v5.3"/>
<path d="M169.6 142.2h13.2M182.8 142.2h.1"/>
</g>
<circle cx="169.6" cy="142.1" r=".5" fill="#f00"/>
<circle cx="169.6" cy="142.1" r=".5" fill="none" stroke="#f00" stroke-width=".25"/>
<circle cx="182.8" cy="142.1" r=".5" fill="#f00"/>
<circle cx="182.8" cy="142.1" r=".5" fill="none" stroke="#f00" stroke-width=".25"/>
<circle cx="58.7" cy="94.6" r=".51" fill="#f00"/>
<circle cx="58.7" cy="94.6" r=".51" fill="none" stroke="#f00" stroke-width=".25"/>
<circle cx="66.6" cy="86.7" r=".51" fill="#f00"/>
<circle cx="66.6" cy="86.7" r=".51" fill="none" stroke="#f00" stroke-width=".25"/>
<circle cx="66.6" cy="89.3" r=".5" fill="#f00"/>
<circle cx="66.6" cy="89.3" r=".5" fill="none" stroke="#f00" stroke-width=".25"/>
<circle cx="182.8" cy="115.7" r=".5" fill="#f00"/>
<circle cx="182.8" cy="115.7" r=".5" fill="none" stroke="#f00" stroke-width=".25"/>
<circle cx="177.6" cy="115.7" r=".5" fill="#f00"/>
<circle cx="177.6" cy="115.7" r=".5" fill="none" stroke="#f00" stroke-width=".25"/>
<circle cx="209.3" cy="128.9" r=".5" fill="#f00"/>
<circle cx="209.3" cy="128.9" r=".5" fill="none" stroke="#f00" stroke-width=".25"/>
<circle cx="32.3" cy="147.4" r=".51" fill="#f00"/>
<circle cx="32.3" cy="147.4" r=".51" fill="none" stroke="#f00" stroke-width=".25"/>
<circle cx="48.1" cy="147.4" r=".5" fill="#f00"/>
<circle cx="48.1" cy="147.4" r=".5" fill="none" stroke="#f00" stroke-width=".25"/>
<circle cx="198.7" cy="28.5" r=".51" fill="#f00"/>
<circle cx="198.7" cy="28.5" r=".51" fill="none" stroke="#f00" stroke-width=".25"/>
<circle cx="222.5" cy="28.5" r=".51" fill="#f00"/>
<circle cx="222.5" cy="28.5" r=".51" fill="none" stroke="#f00" stroke-width=".25"/>
<circle cx="206.6" cy="28.5" r=".5" fill="#f00"/>
<circle cx="206.6" cy="28.5" r=".5" fill="none" stroke="#f00" stroke-width=".25"/>
<circle cx="37.5" cy="31.2" r=".51" fill="#f00"/>
<circle cx="37.5" cy="31.2" r=".51" fill="none" stroke="#f00" stroke-width=".25"/>
<circle cx="100.9" cy="25.9" r=".5" fill="#f00"/>
<circle cx="100.9" cy="25.9" r=".5" fill="none" stroke="#f00" stroke-width=".25"/>
<circle cx="122.1" cy="25.9" r=".51" fill="#f00"/>
<circle cx="122.1" cy="25.9" r=".51" fill="none" stroke="#f00" stroke-width=".25"/>
<circle cx="114.1" cy="25.9" r=".5" fill="#f00"/>
<circle cx="114.1" cy="25.9" r=".5" fill="none" stroke="#f00" stroke-width=".25"/>
<circle cx="27" cy="128.9" r=".5" fill="#f00"/>
<circle cx="27" cy="128.9" r=".5" fill="none" stroke="#f00" stroke-width=".25"/>
<circle cx="74.5" cy="102.5" r=".49" fill="#f00"/>
<circle cx="74.5" cy="102.5" r=".49" fill="none" stroke="#f00" stroke-width=".25"/>
<circle cx="79.8" cy="25.9" r=".51" fill="#f00"/>
<circle cx="79.8" cy="25.9" r=".51" fill="none" stroke="#f00" stroke-width=".25"/>
<circle cx="127.3" cy="118.4" r=".5" fill="#f00"/>
<circle cx="127.3" cy="118.4" r=".5" fill="none" stroke="#f00" stroke-width=".25"/>
<circle cx="127.3" cy="121" r=".5" fill="#f00"/>
<circle cx="127.3" cy="121" r=".5" fill="none" stroke="#f00" stroke-width=".25"/>
<circle cx="172.3" cy="89.3" r=".5" fill="#f00"/>
<circle cx="172.3" cy="89.3" r=".5" fill="none" stroke="#f00" stroke-width=".25"/>
<circle cx="238.3" cy="28.5" r=".51" fill="#f00"/>
<circle cx="238.3" cy="28.5" r=".51" fill="none" stroke="#f00" stroke-width=".25"/>
<circle cx="169.6" cy="142.1" r=".5" fill="#f00"/>
<circle cx="169.6" cy="142.1" r=".5" fill="none" stroke="#f00" stroke-width=".25"/>
<circle cx="182.8" cy="142.1" r=".5" fill="#f00"/>
<circle cx="182.8" cy="142.1" r=".5" fill="none" stroke="#f00" stroke-width=".25"/>
<g font-size="3.4">
<text x="61.3" y="15.4">Decoupling circuitry for VDDR</text>
<text x="209.3" y="15.4">Decoupling circuitry for VDDS</text>
<text x="246.3" y="158.1">RF circuitry</text>
<text x="24.3" y="192.4">MCU circuitry</text>
</g>
<g font-size="2.9">
<text x="21.7" y="41.4">Copy and paste</text>
<text x="39.2" y="37.8">0</text>
<text x="21.7" y="44.3">the GND_0 circle</text>
<text x="21.7" y="47.2">in order to</text>
<text x="21.7" y="50">connect the</text>
<text x="21.7" y="52.9">Analog GND to the</text>
<text x="21.7" y="55.8">appropriate wires</text>
<text x="21.7" y="58.7">in your circuit.</text>
<text x="21.7" y="61.6">All the ground</text>
<text x="21.7" y="64.4">symbols are made</text>
<text x="21.7" y="67.3">equivalent</text>
</g>
<g font-size="2.4">
<text x="33.4" y="22.9">GND_0</text>
<text x="87.2" y="20.2">L1</text>
<text x="109.9" y="22.9">VDDR</text>
<text x="169.6" y="20.2">VCC_BAR</text>
<text x="185" y="22.9">FL1</text>
<text x="196" y="20.2">VDDS</text>
<text x="62.4" y="25.5">DCDC_SW</text>
<text x="79.3" y="25.4">2</text>
<text x="87.2" y="28.1">10 uH</text>
<text x="94.9" y="25.4">1</text>
<text x="100.4" y="26.7" transform="rotate(-90 100.4 26.7)">2</text>
<text x="121.5" y="26.7" transform="rotate(-90 121.5 26.7)">1</text>
<text x="137.4" y="26.7" transform="rotate(-90 137.4 26.7)">1</text>
<text x="177" y="28">2</text>
<text x="192.7" y="28">1</text>
<text x="206.1" y="29.3" transform="rotate(-90 206.1 29.3)">1</text>
<text x="221.9" y="29.3" transform="rotate(-90 221.9 29.3)">2</text>
<text x="237.8" y="29.3" transform="rotate(-90 237.8 29.3)">2</text>
<text x="253.6" y="29.3" transform="rotate(-90 253.6 29.3)">2</text>
<text x="100.4" y="34.4" transform="rotate(-90 100.4 34.4)">1</text>
<text x="105.2" y="34">10 uF</text>
<text x="105.2" y="30.8">C4</text>
<text x="121.5" y="34.4" transform="rotate(-90 121.5 34.4)">2</text>
<text x="126.3" y="30.8">C5</text>
<text x="126.3" y="34">100 nF</text>
<text x="137.4" y="34.4" transform="rotate(-90 137.4 34.4)">2</text>
<text x="142.2" y="30.8">C6</text>
<text x="142.2" y="34">100 nF</text>
<text x="185" y="30.8">IND</text>
<text x="210.9" y="33.4">C7</text>
<text x="226.7" y="33.4">C8</text>
<text x="242.6" y="33.4">C9</text>
<text x="258.4" y="33.4">C10</text>
<text x="206.1" y="37.1" transform="rotate(-90 206.1 37.1)">2</text>
<text x="210.9" y="36.6">100 nF</text>
<text x="221.9" y="37.1" transform="rotate(-90 221.9 37.1)">1</text>
<text x="226.7" y="36.6">100 nF</text>
<text x="237.8" y="37.1" transform="rotate(-90 237.8 37.1)">1</text>
<text x="242.6" y="36.6">10 uF</text>
<text x="253.6" y="37.1" transform="rotate(-90 253.6 37.1)">1</text>
<text x="258.4" y="36.6">100 nF</text>
<text x="56" y="75.7">VDDR</text>
<text x="64" y="78.3">VDDS</text>
<text x="171.7" y="79.5" transform="rotate(-90 171.7 79.5)">1</text>
<text x="176.5" y="83.6">C11</text>
<text x="75.4" y="88.8">11</text>
<text x="75.4" y="86.1">28</text>
<text x="124" y="86.1">6</text>
<text x="124" y="88.8">7</text>
<text x="171.7" y="87.2" transform="rotate(-90 171.7 87.2)">2</text>
<text x="176.5" y="86.8">6.8 pF</text>
<text x="75.4" y="94.1">29</text>
<text x="124" y="91.4">8</text>
<text x="124" y="94.1">9</text>
<text x="177" y="90.1" transform="rotate(-90 177 90.1)">1</text>
<text x="179.2" y="94.1">L2</text>
<text x="264.8" y="91.5">ANT1</text>
<text x="75.4" y="102">18</text>
<text x="75.4" y="96.7">32</text>
<text x="124" y="96.7">10</text>
<text x="124" y="99.4">15</text>
<text x="124" y="102">16</text>
<text x="179.2" y="97.3">2.4 nH</text>
<text x="248.9" y="96.8">RFANT3216120A5T</text>
<text x="32.3" y="107.1">Y1</text>
<text x="75.4" y="107.3">17</text>
<text x="124" y="104.6">20</text>
<text x="124" y="107.3">21</text>
<text x="177" y="105.7" transform="rotate(-90 177 105.7)">2</text>
<text x="29.1" y="109.9">4</text>
<text x="50" y="109.9">3</text>
<text x="58.4" y="108.4">DCDC_SW</text>
<text x="124" y="109.9">22</text>
<text x="124" y="112.6">23</text>
<text x="193.4" y="112.4">C12</text>
<text x="29.1" y="115.2">1</text>
<text x="50" y="115.2">2</text>
<text x="101" y="117.9">U3</text>
<text x="124" y="115.2">24</text>
<text x="124" y="117.8">25</text>
<text x="182.3" y="119.2" transform="rotate(-90 182.3 119.2)">2</text>
<text x="190.2" y="115.2">1</text>
<text x="197.9" y="115.2">2</text>
<text x="264.2" y="116.3" transform="rotate(-90 264.2 116.3)">1</text>
<text x="266.8" y="116.3" transform="rotate(-90 266.8 116.3)">2</text>
<text x="32.3" y="121.6">24 Mhz</text>
<text x="75.4" y="125.8">30</text>
<text x="75.4" y="123.1">31</text>
<text x="93" y="120.6">CC2640R2FRHB</text>
<text x="124" y="120.5">26</text>
<text x="124" y="123.1">27</text>
<text x="187.1" y="123.2">L3</text>
<text x="193.4" y="121.6">1 pF</text>
<text x="214.5" y="121.6">L4</text>
<text x="214.5" y="124.3">2 nH</text>
<text x="241" y="121.6">L5</text>
<text x="241" y="124.3">2 nH</text>
<text x="76.7" y="131">5</text>
<text x="124" y="131">2</text>
<text x="124" y="128.4">3</text>
<text x="187.1" y="126.4">6.2 nH</text>
<text x="214" y="128.4">1</text>
<text x="234.9" y="128.4">2</text>
<text x="240.5" y="128.4">1</text>
<text x="261.3" y="128.4">2</text>
<text x="76.7" y="133.7">4</text>
<text x="124" y="133.7">1</text>
<text x="188.1" y="137.5">L6</text>
<text x="237.8" y="132.4" transform="rotate(-90 237.8 132.4)">2</text>
<text x="242.6" y="136.4">C13</text>
<text x="75.4" y="141.6">19</text>
<text x="124" y="139">12</text>
<text x="129.5" y="140.3" transform="rotate(-90 129.5 140.3)">2</text>
<text x="169.1" y="142.9" transform="rotate(-90 169.1 142.9)">2</text>
<text x="182.3" y="140.1" transform="rotate(-90 182.3 140.1)">1</text>
<text x="187.6" y="141.6">1</text>
<text x="188.1" y="140.1">2.7 nH</text>
<text x="203.2" y="141.6">2</text>
<text x="237.8" y="140.1" transform="rotate(-90 237.8 140.1)">1</text>
<text x="242.6" y="139.6">1 pF</text>
<text x="34.4" y="146.9">1</text>
<text x="34.9" y="144.1">Y2</text>
<text x="44.7" y="146.9">2</text>
<text x="75.4" y="146.9">13</text>
<text x="75.4" y="144.2">14</text>
<text x="129.5" y="148" transform="rotate(-90 129.5 148)">1</text>
<text x="134.2" y="144.4">C15</text>
<text x="135.3" y="147">1 uF</text>
<text x="173.9" y="147">C14</text>
<text x="31.7" y="153.5" transform="rotate(-90 31.7 153.5)">2</text>
<text x="34.9" y="153.3">32768</text>
<text x="47.6" y="153.5" transform="rotate(-90 47.6 153.5)">2</text>
<text x="169.1" y="150.7" transform="rotate(-90 169.1 150.7)">1</text>
<text x="173.9" y="150.2">1 pF</text>
<text x="31.7" y="161.2" transform="rotate(-90 31.7 161.2)">1</text>
<text x="36.5" y="157.6">C16</text>
<text x="36.5" y="160.7">12 pF</text>
<text x="47.6" y="161.2" transform="rotate(-90 47.6 161.2)">1</text>
<text x="52.4" y="157.6">C17</text>
<text x="52.4" y="160.7">12 pF</text>
<text x="124" y="157.4">33</text>
<text x="174.9" y="165.5">Politecnico di Torino</text>
<text x="79.8" y="173.7">J2</text>
<text x="174.9" y="170.8">Corso Duca degli Abruzzi 24</text>
<text x="174.9" y="173.4">Pietro Sciolla Michael Maakaroun Neil Angelo Ilagan Garcia</text>
<text x="76.7" y="175.9">1</text>
<text x="76.7" y="178.6">2</text>
<text x="174.9" y="178.7">Title</text>
<text x="79.8" y="185">M20-9990246</text>
<text x="185.5" y="181.4">EchoLight</text>
<text x="174.9" y="186.6">Size</text>
<text x="177.6" y="189.3">A</text>
<text x="185.5" y="186.6">Document Number</text>
<text x="185.5" y="189.3">Project</text>
<text x="262.1" y="186.6">Rev</text>
<text x="263.9" y="189.8">1</text>
<text x="174.9" y="194.6">Date:</text>
<text x="185.8" y="194.6">Saturday, February 07, 2026</text>
<text x="227.8" y="194.6">Sheet</text>
<text x="241" y="194.6">5</text>
<text x="248.9" y="194.6">of</text>
<text x="256.8" y="194.6">7</text>
</g>
<g font-size="2.4" fill="#00c">
<text x="81.2" y="87.8">VDDS</text>
<text x="114" y="87.8">DIO_0</text>
<text x="81.2" y="90.4">VDDS2</text>
<text x="81.2" y="95.7">VDDR</text>
<text x="114" y="90.4">DIO_1</text>
<text x="114" y="93">DIO_2</text>
<text x="114" y="95.7">DIO_3</text>
<text x="81.2" y="98.3">VDDR_RF</text>
<text x="114" y="98.3">DIO_4</text>
<text x="114" y="101">DIO_5</text>
<text x="81.2" y="103.6">VDDS_DCDC</text>
<text x="114" y="103.6">DIO_6</text>
<text x="114" y="106.3">DIO_7</text>
<text x="81.2" y="108.9">DCDC_SW</text>
<text x="114" y="108.9">DIO_8</text>
<text x="114" y="111.5">DIO_9</text>
<text x="265.9" y="111.8" transform="rotate(-90 265.9 111.8)">FEED</text>
<text x="268.5" y="111.8" transform="rotate(-90 268.5 111.8)">NC</text>
<text x="112.6" y="114.2">DIO_10</text>
<text x="112.6" y="116.8">DIO_11</text>
<text x="112.6" y="119.5">DIO_12</text>
<text x="81.2" y="124.8">X24M_P</text>
<text x="112.6" y="122.1">DIO_13</text>
<text x="112.6" y="124.8">DIO_14</text>
<text x="81.2" y="127.4">X24M_N</text>
<text x="113.2" y="130">RX_TX</text>
<text x="81.2" y="135.3">X32K_Q1</text>
<text x="81.2" y="132.7">X32K_Q2</text>
<text x="114.6" y="132.7">RF_N</text>
<text x="114.8" y="135.3">RF_P</text>
<text x="81.2" y="143.3">RESET_N</text>
<text x="111" y="140.6">DCOUPL</text>
<text x="81.2" y="148.5">JTAG_TMSC</text>
<text x="81.2" y="145.9">JTAG_TCKC</text>
<text x="116.1" y="159.1">VSS</text>
<text x="81.2" y="177.6">1</text>
<text x="81.2" y="180.3">2</text>
</g>
<g font-size="2.4" fill="#f00">
<text x="130.6" y="87.5">optical_addr</text>
<text x="130.6" y="95.5">optical_scl</text>
<text x="130.6" y="90.2">optical_sda</text>
<text x="130.6" y="92.8">optical_int</text>
<text x="130.6" y="98.1">acoustic_sck</text>
<text x="130.6" y="100.8">acoustic_ws</text>
<text x="130.6" y="103.4">acoustic_sd</text>
<text x="130.6" y="108.7">led1</text>
<text x="130.6" y="111.3">led2</text>
<text x="130.6" y="114">led3</text>
<text x="130.6" y="129.8">RX_TX</text>
<text x="154.6" y="130.1">RX_TX</text>
<text x="130.6" y="132.5">RF_N</text>
<text x="130.6" y="135.1">RF_P</text>
<text x="155.1" y="134.8">RF_N</text>
<text x="154.6" y="143.3">RF_P</text>
<text x="43.6" y="180.3">reset_button</text>
</g>
<g font-size="1.9">
<text x="46.8" y="9.4">5</text>
<text x="96.9" y="9.4">4</text>
<text x="147.2" y="9.4">3</text>
<text x="197.3" y="9.4">2</text>
<text x="247.5" y="9.4">1</text>
<text x="19.8" y="34.9">D</text>
<text x="273.3" y="34.9">D</text>
<text x="19.8" y="81.1">C</text>
<text x="273.3" y="81.1">C</text>
<text x="19.8" y="127.3">B</text>
<text x="273.3" y="127.3">B</text>
<text x="19.8" y="173.6">A</text>
<text x="273.3" y="173.6">A</text>
<text x="46.8" y="196.9">5</text>
<text x="96.9" y="196.9">4</text>
<text x="147.2" y="196.9">3</text>
<text x="197.3" y="196.9">2</text>
<text x="247.5" y="196.9">1</text>
</g>
</svg>
